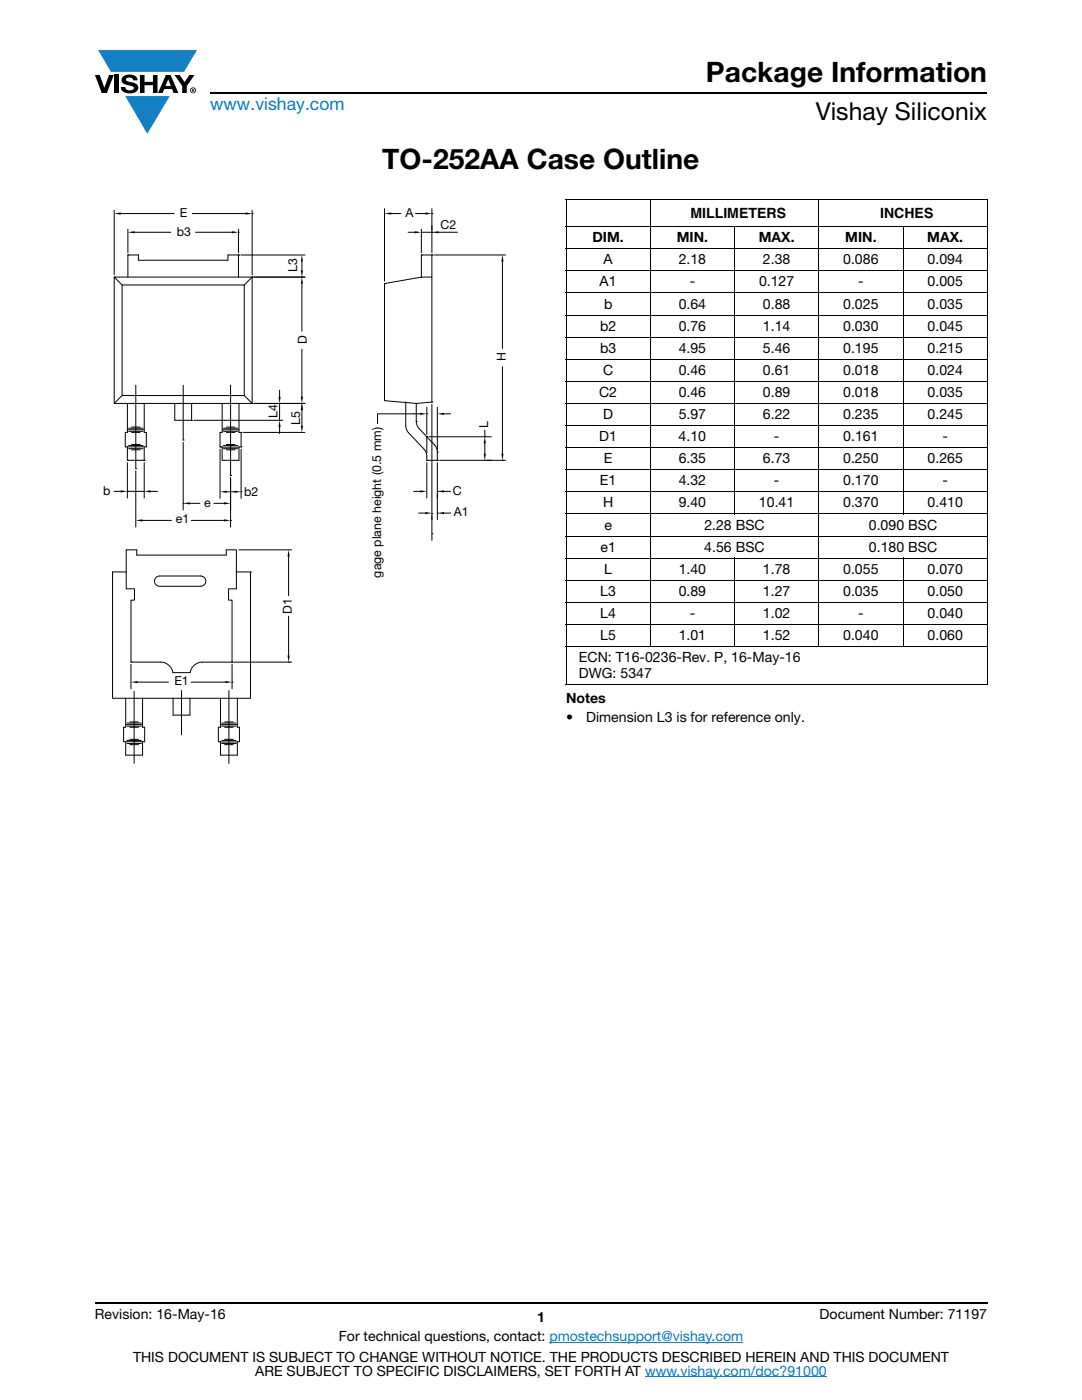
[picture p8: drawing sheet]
<svg xmlns="http://www.w3.org/2000/svg" width="216mm" height="279mm" viewBox="0 0 216 279" stroke-linecap="round" stroke-linejoin="round" font-family="sans-serif">
<g fill="#147fc3">
<path d="M19.6 10h19.7l-2.6 4.3h-1.1h-13.5z"/>
<path d="M25 19.2h8.9l-4.5 7.5z"/>
</g>
<g fill="#000">
<path d="M18.9 15h1l.9 2.5 1-2.5h.9l-1.4 3.6h-1zM22.9 15h.9v3.6h-.9zM24.6 15.3a2.1 2.1 0 0 1 2.8 .3l.1 .4h-.9a.79 .79 0 0 0-.7-.5 .79 .79 0 0 0-.8 .4l.3 .3 1 .2a1.08 1.08 0 0 1 1.2 1 1.08 1.08 0 0 1-1.1 1.2 1.73 1.73 0 0 1-2.4-1.2h.9a.96 .96 0 0 0 .8 .6 .96 .96 0 0 0 .9-.4 1.31 1.31 0 0 0-1.2-.6 1.03 1.03 0 0 1-1.1-.6 1.03 1.03 0 0 1 .2-1.1zM27.9 15h.9v1.3h1.7v-1.3h.9v3.6h-.9v-1.6h-1.7v1.6h-.9zM34.8 15h1.1l.9 1.4 1-1.4h1l-1.5 2.2v1.4h-.9v-1.4z"/>
<path d="M33.6 15.9l.5 1.3h-1.1zM33.1 15l-1.6 3.6h1l.3-.8h1.5l.3 .8h1l-1.6-3.6z"/>
<path d="M38.4 17.8h.2v.2h-.2zM38.3 17.7v.7h.1v-.3l.4 .3-.2-.3 .2-.2-.1-.2z"/>
<path d="M38.1 18a.46 .46 0 0 1 .9 0 .46 .46 0 0 1-.9 0zM37.9 18a.6 .6 0 0 0 1.2 0 .6 .6 0 0 0-1.2 0z"/>
</g>
<path d="M42 18.6h155M18.9 260h178.1" fill="none" stroke="#000" stroke-width=".36"/>
<path d="M109.6 267.9h38.7M128.7 274.8h36.3" fill="none" stroke="#007ec4" stroke-width=".2"/>
<path d="M20.6 41.2h80.9v111.2h-80.9z" fill="#fff"/>
<g fill="none" stroke="#000001" stroke-width=".2">
<path d="M22.8 55.3h27.5v25.2h-27.5zM22.8 55.3l1.6 1.6M24.4 56.9h24.3v22h-24.3zM25.5 55.3v-4.4h2.1v1h17.9v-1h2.1v4.4M48 50.9h12.9M50.3 55.3l-1.6 1.6M50.8 55.3h10.1M60.2 52.2v1.8M84.1 55.3l-7.4 1.3v23.4l6.4 .5M86.2 55.3h-2.1v-4.4h2.1v29.3l-3.1 .3M24.4 78.9l-1.6 1.6M27.1 76.9v16.6"/>
<path d="M36.6 76.9v10.9M46 76.9v18M48.7 78.9l1.6 1.6M25.4 89.2v2.7h3.4M25.4 85.8h3.4M25.4 80.5v5.8M25.7 85.5h2.8M25.7 89.5h2.8M25.7 88.9h2.8M25.7 86.1h2.8M26.3 86.3h1.7M26.3 85.2h1.7"/>
<path d="M26.3 89.8h1.7M26.3 88.7h1.7M28.8 89.2v2.7M28.8 80.5v5.8h.4v2.9h-4.2v-2.9h.4M34.9 80.5v3.4h3.3v-3.4M44.3 91.9v-2.7h3.4v2.7h-3.4M44.3 85.8h3.4M44.3 80.5v5.8h-.4v2.9h.4M44.6 86.1h2.8M44.6 85.5h2.9M44.6 89.5h2.9M44.6 88.9h2.9"/>
<path d="M45.2 86.3h1.7M45.2 85.2h1.7M45.2 89.8h1.7M45.2 88.7h1.7M47.7 80.5v5.8h.4v2.9h-.4M81 80.2v4.7l.1 .8 .4 .7 3.3 3.5a2.86 2.86 0 0 1 .4 2M83.1 80.5v3.6l.1 .8 .4 .6 3.3 3.6a3.9 3.9 0 0 1 .4 2.8h-2.1M25.2 114.1h-2.7v25.3h27.5v-25.3h-2.8M25.2 109.7v7.8h1.6v2.3h-.7v12.3h5.9a2.52 2.52 0 0 1 2.5 2.1h3.4a2.53 2.53 0 0 1 2.5-2.1M25.1 139.4v5.7h-.4v2.9h4.2v-2.9h-.5v-5.7M34.5 139.4v3.3h3.4v-3.3M36.2 137.8v8.9"/>
<path d="M44 139.4v5.7h-.4v2.9h.4M47.4 139.4v5.7h.4v2.9h-.4M25.1 148v2.7h3.3v-2.6M25.1 144.6h3.3M25.3 144.9h2.9M25.3 144.3h2.9M25.3 148.4h2.9M25.3 147.8h2.9M25.9 144.1h1.7M25.9 148.6h1.7M25.9 147.6h1.7M25.9 145.1h1.7"/>
<path d="M44 148.1h3.4v2.6h-3.4zM44 144.6h3.4M44.2 144.9h2.9M44.2 144.3h2.9M44.2 148.4h2.9M44.2 147.8h2.9M44.8 144.1h1.7M44.8 148.6h1.7M44.8 147.6h1.7M44.8 145.1h1.7"/>
</g>
<g fill="#000001">
<path d="M60.2 50.9l.3 1.3h-.5z"/>
<path d="M60 54h.5l-.3 1.3z"/>
</g>
<path d="M47.6 50.9h.1M50.3 55.3h.1M50.8 55.3h10.1M60.2 55.3h.1M60.2 56.6v9.5M60.2 69.7v9.5M50.8 80.5h10.1" fill="none" stroke="#000001" stroke-width=".2"/>
<g fill="#000001">
<path d="M60.2 55.3l.3 1.3h-.5z"/>
<path d="M60 79.2h.5l-.3 1.3z"/>
</g>
<path d="M50.3 55.3h.1M55.8 77.9v1.3M38.7 83.9h17.7M50.3 80.5h.1M50.8 80.5h6.3M55.8 80.5v3.4M55.8 85.2v1.3M60.2 80.5h.1" fill="none" stroke="#000001" stroke-width=".2"/>
<g fill="#000001">
<path d="M55.8 83.9l.2 1.3h-.4z"/>
<path d="M55.6 79.2h.4l-.2 1.3z"/>
</g>
<path d="M38.2 83.9h.1M48.6 86.3h12.3M50.3 80.5h.1M55.8 80.5h.1M56.2 80.5h4.7M60.2 80.8v4.2" fill="none" stroke="#000001" stroke-width=".2"/>
<g fill="#000001">
<path d="M60 85h.5l-.3 1.3z"/>
<path d="M60.2 80.5l.3 1.3h-.5z"/>
</g>
<path d="M22.8 98.1h1.3M25.4 92.3v7.1M25.4 98.1h3.4M28.8 92.3v7.1M30.1 98.1h1.3M48.1 86.3h.1M55.8 80.5h.1M60.2 80.5h.1" fill="none" stroke="#000001" stroke-width=".2"/>
<g fill="#000001">
<path d="M28.8 98.1l1.3-.3v.5z"/>
<path d="M24.1 97.8l1.3 .3-1.3 .2z"/>
</g>
<path d="M25.4 91.9h.1M25.4 98.1h.1M28.8 91.9h.1M43.9 89.6v9.9M45.2 98.1h1.6M48.1 89.6v9.9" fill="none" stroke="#000001" stroke-width=".2"/>
<g fill="#000001">
<path d="M43.9 98.1l1.3-.2v.5z"/>
<path d="M46.8 97.9l1.3 .2-1.3 .3z"/>
</g>
<path d="M27.1 94v11.2M43.9 89.2h.1M46 95.3v9.9M48.1 89.2h.1M48.1 98.1h.1M28.4 103.9h5.8M38.2 103.9h6.5" fill="none" stroke="#000001" stroke-width=".2"/>
<g fill="#000001">
<path d="M27.1 103.9l1.3-.3v.5z"/>
<path d="M44.7 103.6l1.3 .3-1.3 .2z"/>
</g>
<path d="M27.1 93.5h.1M46 94.9h.1M46 103.9h.1M26.1 132.6v4.9M27.5 136.1h6.1M38.1 136.1h6.9M46.3 132.6v4.9" fill="none" stroke="#000001" stroke-width=".2"/>
<g fill="#000001">
<path d="M26.1 136.1l1.4-.2v.4z"/>
<path d="M45 135.9l1.3 .2-1.3 .2z"/>
</g>
<path d="M47.7 109.7h10.5M26.1 132.1h.1M46.3 132.1h.1M46.3 136.1h.1M46.8 132.1h11.4M57.6 123v7.8" fill="none" stroke="#000001" stroke-width=".2"/>
<path d="M57.4 130.8h.4l-.2 1.3z" fill="#000001"/>
<path d="M82.5 98.1h1.3M83.1 84.1h.1M85.2 92.3v7.1M87.3 92.3v7.1M88.6 98.1h1.3M50 114.1h.1M86.2 102.5h.1M86.2 106.5h.1M86.2 103v4.8M46.3 132.1h.1M57.6 132.1h.1" fill="none" stroke="#000001" stroke-width=".2"/>
<g fill="#000001">
<path d="M83.8 97.8l1.4 .3-1.4 .2z"/>
<path d="M87.3 98.1l1.3-.3v.5z"/>
</g>
<path d="M85.2 91.9h.1M86.2 80.7v23M87.3 91.9h.1M87.3 98.1h.1M87.3 98.5v5.2M83.5 102.4h1.4M88.6 102.4h1.3" fill="none" stroke="#000001" stroke-width=".2"/>
<g fill="#000001">
<path d="M84.9 102.2l1.3 .2-1.3 .2z"/>
<path d="M87.3 102.4l1.3-.2v.4z"/>
</g>
<path d="M82.5 82.6h1.3M85.2 81.3v5.4M85.2 87.2v3.2M86.2 80.2h.1M87.3 98.1h.1M87.3 81.3v8.5M88.6 82.6h1.3M87.3 102.4h.1" fill="none" stroke="#000001" stroke-width=".2"/>
<g fill="#000001">
<path d="M87.3 82.6l1.3-.2v.4z"/>
<path d="M83.8 82.4l1.4 .2-1.4 .2z"/>
</g>
<path d="M36.6 88.3v13.5M46 95.4v6.4M82.5 82.6h-7.2v1.9M85.2 87.2h.1M85.2 82.6h.1M87.3 90.2h.1M37.9 100.5h2M42.7 100.5h2" fill="none" stroke="#000001" stroke-width=".2"/>
<g fill="#000001">
<path d="M44.7 100.2l1.3 .3-1.3 .2z"/>
<path d="M36.6 100.5l1.3-.3v.5z"/>
</g>
<path d="M25.5 45.7v4.7M26.8 46.4h7.3M39 46.4h7.3M47.6 45.7v4.7M36.5 87.8h.1M46 94.9h.1M25.2 109.7h2.1v1.1h17.8v-1.1h2.1v7.8h-1.6v2.3h.7v12.3h-5.9M36.5 100.5h.1" fill="none" stroke="#000001" stroke-width=".2"/>
<path d="M26.8 138v14.4M45.7 137.8v14.6" fill="none" stroke="#000001" stroke-width=".2" stroke-dasharray="352.8 352.8 352.8 352.8"/>
<g fill="#000001">
<path d="M25.5 46.4l1.3-.3v.5z"/>
<path d="M46.3 46.1l1.3 .3-1.3 .2z"/>
</g>
<path d="M22.8 42v12.8M24.1 42.6h10.6M25.5 50.9h.1M38.4 42.6h10.6M47.6 50.9h.1M47.6 46.4h.1M50.3 42v12.8" fill="none" stroke="#000001" stroke-width=".2"/>
<g fill="#000001">
<path d="M22.8 42.6l1.3-.2v.4z"/>
<path d="M49 42.4l1.3 .2-1.3 .2z"/>
</g>
<path d="M22.8 55.3h.1M50.3 55.3h.1M50.3 42.6h.1M81.4 46.4h1.4M84.1 46.4h2.1M84.1 45.7v4.7M86.2 45v5.4M87.5 46.4h3.8" fill="none" stroke="#000001" stroke-width=".2"/>
<g fill="#000001">
<path d="M82.8 46.1l1.3 .3-1.3 .2z"/>
<path d="M86.2 46.4l1.3-.3v.5z"/>
</g>
<path d="M76.7 41.6v14.5M78 42.6h2M82.9 42.6h2M84.1 50.9h.1M86.2 50.9h.1M86.2 46.4h.1M86.2 41.6v4.3" fill="none" stroke="#000001" stroke-width=".2"/>
<g fill="#000001">
<path d="M76.7 42.6l1.3-.2v.4z"/>
<path d="M84.9 42.4l1.3 .2-1.3 .2z"/>
</g>
<path d="M76.7 56.6h.1M86.2 46.4h.1M86.2 42.6h.1M85.6 87.2h12.5M87.7 91.9h10.4M96.7 85.8v1.4M96.7 88.5v2" fill="none" stroke="#000001" stroke-width=".2"/>
<g fill="#000001">
<path d="M96.5 90.5h.5l-.3 1.4z"/>
<path d="M96.7 87.2l.3 1.3h-.5z"/>
</g>
<path d="M86.6 50.9h14.3M100.3 52.2v17.4M100.3 73.2v17.3M85.2 87.2h.1M87.3 91.9h.1M96.7 87.2h.1M97.2 91.9h3.7" fill="none" stroke="#000001" stroke-width=".2"/>
<g fill="#000001">
<path d="M100.3 50.9l.2 1.3h-.5z"/>
<path d="M100 90.5h.5l-.2 1.4z"/>
</g>
<path d="M86.2 50.9h.1M96.7 91.9h.1M100.3 91.9h.1M31.2 115.2l.6-.2h8.2a1.02 1.02 0 0 1 1.1 1 1.02 1.02 0 0 1-1.1 1h-8.2a1.02 1.02 0 0 1-.9-.7 1.02 1.02 0 0 1 .3-1.1zM57.6 111.1v7.8" fill="none" stroke="#000001" stroke-width=".2"/>
<path d="M57.6 109.7l.2 1.4h-.4z" fill="#000001"/>
<g fill="none" stroke="#000" stroke-width=".2">
<path d="M112.9 39.9h84.2M112.9 40v96.5M129.8 39.8v89.3M163.4 39.8v89.3M197 40v96.5M112.9 45.2h84.2M112.9 49.6h84.2M112.9 54.1h84.2M112.9 58.5h84.2M146.6 45.1v57.6M180.2 45.1v57.6M112.9 62.9h84.2"/>
<path d="M112.9 67.3h84.2M112.9 71.7h84.2M112.9 76.1h84.2M112.9 80.5h84.2M112.9 84.9h84.2M112.9 89.3h84.2M112.9 93.7h84.2M112.9 98.1h84.2M112.9 102.6h84.2M112.9 107h84.2M112.9 111.4h84.2M112.9 115.8h84.2"/>
<path d="M146.6 111.3v17.8M180.2 111.3v17.8M112.9 120.2h84.2M112.9 124.6h84.2M112.9 129h84.2M112.9 136.6h84.2"/>
</g>
<g font-size="5.6">
<text x="140.9" y="16.4">Package Information</text>
<text x="76.3" y="33.8">TO-252AA Case Outline</text>
</g>
<text font-size="4.9" x="162.8" y="24">Vishay Siliconix</text>
<text font-size="3.5" fill="#007ec4" x="42" y="21.9">www.vishay.com</text>
<g font-size="2.8">
<text x="137.8" y="43.5">MILLIMETERS</text>
<text x="175.6" y="43.5">INCHES</text>
<text x="118.2" y="48.3">DIM.</text>
<text x="120.4" y="52.8">A</text>
<text x="135" y="48.3">MIN.</text>
<text x="135.4" y="52.8">2.18</text>
<text x="151.4" y="48.3">MAX.</text>
<text x="152.2" y="52.8">2.38</text>
<text x="168.3" y="52.8">0.086</text>
<text x="168.7" y="48.3">MIN.</text>
<text x="185" y="48.3">MAX.</text>
<text x="185.1" y="52.8">0.094</text>
<text x="119.7" y="57.2">A1</text>
<text x="137.6" y="57.2">-</text>
<text x="151.5" y="57.2">0.127</text>
<text x="171.2" y="57.2">-</text>
<text x="185.1" y="57.2">0.005</text>
<text x="119.7" y="66">b2</text>
<text x="120.5" y="61.6">b</text>
<text x="135.4" y="66">0.76</text>
<text x="135.4" y="61.6">0.64</text>
<text x="152.2" y="66">1.14</text>
<text x="152.2" y="61.6">0.88</text>
<text x="168.3" y="66">0.030</text>
<text x="168.3" y="61.6">0.025</text>
<text x="185.1" y="66">0.045</text>
<text x="185.1" y="61.6">0.035</text>
<text x="119.7" y="70.4">b3</text>
<text x="135.4" y="70.4">4.95</text>
<text x="152.2" y="70.4">5.46</text>
<text x="168.3" y="70.4">0.195</text>
<text x="185.1" y="70.4">0.215</text>
<text x="120.3" y="74.8">C</text>
<text x="135.4" y="74.8">0.46</text>
<text x="152.2" y="74.8">0.61</text>
<text x="168.3" y="74.8">0.018</text>
<text x="185.1" y="74.8">0.024</text>
<text x="119.5" y="79.2">C2</text>
<text x="120.4" y="83.6">D</text>
<text x="135.4" y="83.6">5.97</text>
<text x="135.4" y="79.2">0.46</text>
<text x="152.2" y="83.6">6.22</text>
<text x="152.2" y="79.2">0.89</text>
<text x="168.3" y="83.6">0.235</text>
<text x="168.3" y="79.2">0.018</text>
<text x="185.1" y="83.6">0.245</text>
<text x="185.1" y="79.2">0.035</text>
<text x="119.6" y="88">D1</text>
<text x="135.4" y="88">4.10</text>
<text x="154.4" y="88">-</text>
<text x="168.3" y="88">0.161</text>
<text x="188" y="88">-</text>
<text x="120.5" y="92.5">E</text>
<text x="135.4" y="92.5">6.35</text>
<text x="152.2" y="92.5">6.73</text>
<text x="168.3" y="92.5">0.250</text>
<text x="185.1" y="92.5">0.265</text>
<text x="119.7" y="96.9">E1</text>
<text x="120.3" y="101.3">H</text>
<text x="135.4" y="101.3">9.40</text>
<text x="135.4" y="96.9">4.32</text>
<text x="151.4" y="101.3">10.41</text>
<text x="154.4" y="96.9">-</text>
<text x="168.3" y="96.9">0.170</text>
<text x="168.3" y="101.3">0.370</text>
<text x="185.1" y="101.3">0.410</text>
<text x="188" y="96.9">-</text>
<text x="120.6" y="105.7">e</text>
<text x="140.5" y="105.7">2.28 BSC</text>
<text x="173.4" y="105.7">0.090 BSC</text>
<text x="119.8" y="110.1">e1</text>
<text x="140.5" y="110.1">4.56 BSC</text>
<text x="173.4" y="110.1">0.180 BSC</text>
<text x="119.8" y="118.9">L3</text>
<text x="120.6" y="114.5">L</text>
<text x="135.4" y="118.9">0.89</text>
<text x="135.4" y="114.5">1.40</text>
<text x="152.2" y="118.9">1.27</text>
<text x="152.2" y="114.5">1.78</text>
<text x="168.3" y="118.9">0.035</text>
<text x="168.3" y="114.5">0.055</text>
<text x="185.1" y="118.9">0.050</text>
<text x="185.1" y="114.5">0.070</text>
<text x="119.8" y="123.3">L4</text>
<text x="137.6" y="123.3">-</text>
<text x="152.2" y="123.3">1.02</text>
<text x="171.2" y="123.3">-</text>
<text x="185.1" y="123.3">0.040</text>
<text x="119.8" y="127.7">L5</text>
<text x="135.4" y="127.7">1.01</text>
<text x="152.2" y="127.7">1.52</text>
<text x="168.3" y="127.7">0.040</text>
<text x="185.1" y="127.7">0.060</text>
<text x="115.5" y="132.1">ECN: T16-0236-Rev. P, 16-May-16</text>
<text x="115.5" y="135.3">DWG: 5347</text>
<text x="112.9" y="140.3">Notes</text>
<text x="112.9" y="144.1">•</text>
<text x="116.9" y="144.1">Dimension L3 is for reference only.</text>
<text x="18.9" y="263.3">Revision: 16-May-16</text>
<text x="107.2" y="263.8">1</text>
<text x="163.6" y="263.3">Document Number: 71197</text>
<text x="67.6" y="267.7">For technical questions, contact: pmostechsupport@vishay.com</text>
<text x="26.5" y="271.7">THIS DOCUMENT IS SUBJECT TO CHANGE WITHOUT NOTICE. THE PRODUCTS DESCRIBED HEREIN AND THIS DOCUMENT</text>
<text x="50.9" y="274.6">ARE SUBJECT TO SPECIFIC DISCLAIMERS, SET FORTH AT www.vishay.com/doc?91000</text>
</g>
<g font-size="2.5" fill="#000001">
<text x="35.3" y="47">b3</text>
<text x="35.9" y="43.3">E</text>
<text x="80.9" y="43.3">A</text>
<text x="87.9" y="45.7">C2</text>
<text x="59.3" y="54.3" transform="rotate(-90 59.3 54.3)">L3</text>
<text x="61.3" y="68.6" transform="rotate(-90 61.3 68.6)">D</text>
<text x="100.9" y="72.1" transform="rotate(-90 100.9 72.1)">H</text>
<text x="55.4" y="83.4" transform="rotate(-90 55.4 83.4)">L4</text>
<text x="59.9" y="84.9" transform="rotate(-90 59.9 84.9)">L5</text>
<text x="97.4" y="85.4" transform="rotate(-90 97.4 85.4)">L</text>
<text x="20.6" y="98.7">b</text>
<text x="40.7" y="101.1">e</text>
<text x="48.7" y="99">b2</text>
<text x="90.4" y="98.7">C</text>
<text x="35.1" y="104.5">e1</text>
<text x="90.5" y="103.1">A1</text>
<text x="76" y="115.3" transform="rotate(-90 76 115.3)">gage plane height (0.5 mm)</text>
<text x="58.3" y="122.5" transform="rotate(-90 58.3 122.5)">D1</text>
<text x="34.8" y="136.8">E1</text>
</g>
</svg>
